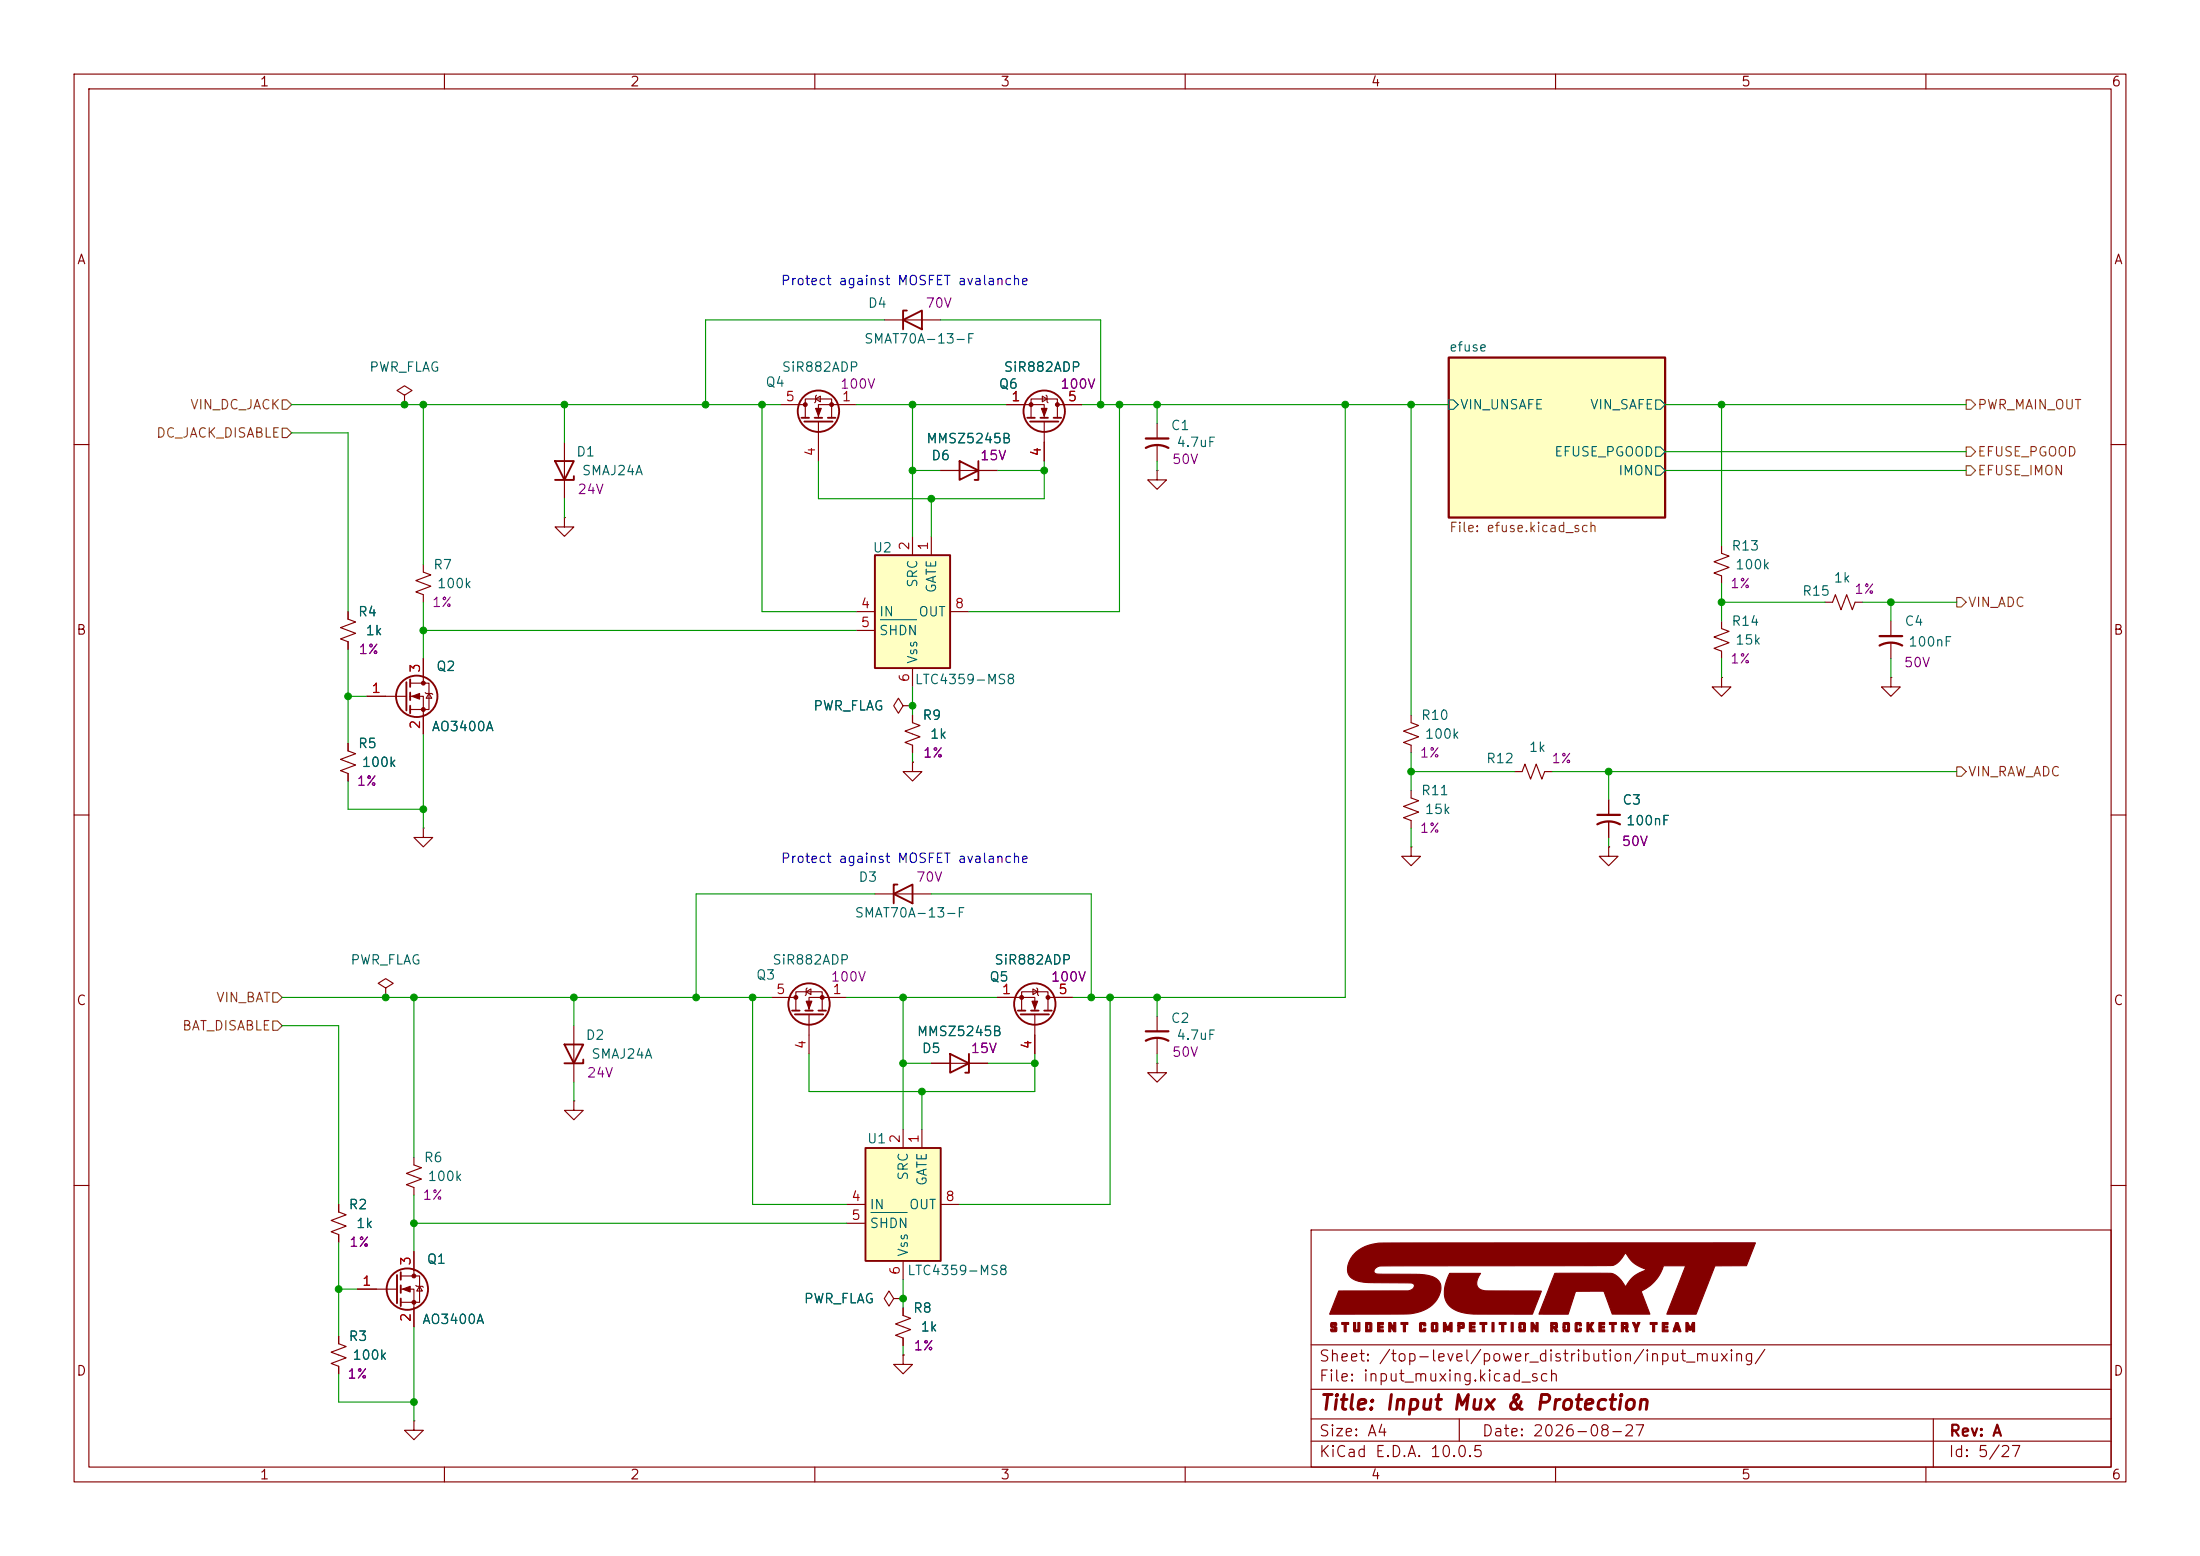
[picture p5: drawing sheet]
<svg xmlns="http://www.w3.org/2000/svg" width="297mm" height="210mm" viewBox="0 0 297 210" stroke-linecap="round" stroke-linejoin="round" font-family="sans-serif">
<g fill="none" stroke="#840000" stroke-width=".15">
<path d="M10 10h277v190h-277zM12 12h273v186h-273zM60 10v2M110 10v2M160 10v2M210 10v2M260 10v2M54.6 53.3l1-.6-1-.6-1 .6 1 .6v1.3M54.6 54.6h.1M10 60h2M285 60h2M10 110h2"/>
<path d="M285 110h2M134.6 134.6h5.1v1.8M137.9 136.4v-2.5h3.6v2.5M139.4 133.5l.7 .4-.7 .3zM139.7 136.9v5.3M140 133.4l.1 .1v.7l.1 .2M141.5 134.6h3.3M77.5 148.6v1.3h1.2l-1.2 1.2-1.3-1.2h1.3M77.5 148.6h.1M10 160h2M177 166h108v32h-108zM285 160h2"/>
<path d="M60 198v2M110 198v2M160 198v2M177 194.5h108M177 191.5h108M177 187.5h108M177 181.5h108M197 191.5v3M210 198v2M260 198v2M261 191.5v6.5"/>
</g>
<g fill="#840000" stroke="#840000" stroke-width=".15">
<path d="M179.7 178.5h.6l.1 .1 .1 .3-.6-.1v.1l.1 .1a.41 .41 0 0 1 .5 .2 .41 .41 0 0 1-.2 .5h-.5l-.2-.1v-.2l.6 .1v-.2h-.1a.42 .42 0 0 1-.5-.3 .42 .42 0 0 1 .1-.5z"/>
<path d="M181.1 178.5h1v.3h-.4v.9h-.2v-.9h-.4z"/>
<path d="M182.7 178.5h.3v1h.3v-1h.3v1.1l-.1 .1h-.7l-.1-.1z"/>
<path d="M184.4 178.5h.7l.1 .1v1l-.1 .1h-.7v-.6h.2v.4h.3v-.7h-.3v.3h-.2z"/>
<path d="M186 178.5h.8v.3h-.5v.2h.4v.2h-.4v.3h.5v.2h-.8z"/>
<path d="M187.5 178.5h.3l.4 .7v-.7h.2v1.2h-.2l-.4-.6-.1 .6h-.2z"/>
<path d="M189.1 178.5h1v.3h-.4v.9h-.2v-.9h-.4z"/>
<path d="M191.8 178.5h.6l.1 .1v.3h-.3v-.1h-.3v.7h.3v-.2h.3v.3l-.1 .1h-.6l-.2-.1v-1z"/>
<path d="M193.3 178.5h.7l.1 .1v1l-.1 .1h-.7l-.1-.1v-.5h.3v.4h.3v-.7h-.3v.3h-.3v-.5z"/>
<path d="M194.9 178.5h.3l.3 .7 .3-.7h.2v1.2h-.2v-.6l-.2 .4h-.3l-.2-.4v.6h-.2z"/>
<path d="M196.8 178.5h.4a.37 .37 0 0 1 .4 .1 .37 .37 0 0 1 .1 .4l-.1 .3h-.5v.4h-.3v-.8h.3v.1h.3v-.2h-.3v.1h-.3z"/>
<path d="M198.4 178.5h.7v.3h-.5v.2h.5v.2h-.5v.3h.5v.2h-.7z"/>
<path d="M199.8 178.5h.9v.3h-.3v.9h-.3v-.9h-.3z"/>
<path d="M201.4 178.5h.3v1.2h-.3z"/>
<path d="M202.4 178.5h.9v.3h-.3v.9h-.3v-.9h-.3z"/>
<path d="M204 178.5h.3v1.2h-.3z"/>
<path d="M205.2 178.5h.6l.1 .1v1l-.1 .1h-.6l-.1-.1v-.5h.2v.4h.4v-.7h-.4v.3h-.2v-.5z"/>
<path d="M206.7 178.5h.3l.4 .7v-.7h.2v1.2h-.2l-.4-.6v.6h-.3z"/>
<path d="M209.4 178.5h.3a.34 .34 0 0 1 .4 0 .34 .34 0 0 1 .2 .4v.3l-.2 .1 .2 .4h-.3l-.2-.4h-.2v.4h-.2v-.8h.2v.1h.4v-.2h-.4v.1h-.2z"/>
<path d="M211.1 178.5h.7l.1 .1v1l-.1 .1h-.7l-.1-.1v-.5h.3v.4h.3v-.7h-.3v.3h-.3v-.5z"/>
<path d="M212.8 178.5h.6l.1 .1v.3h-.3v-.1h-.3v.7h.3v-.2h.3v.3l-.1 .1h-.6l-.2-.1v-1z"/>
<path d="M214.2 178.5h.3v.5l.3-.5h.4l-.4 .6 .4 .6h-.3l-.4-.5v.5h-.3z"/>
<path d="M215.9 178.5h.7v.3h-.5v.2h.5v.2h-.5v.3h.5v.2h-.7z"/>
<path d="M217.3 178.5h.9v.3h-.3v.9h-.3v-.9h-.3z"/>
<path d="M218.9 178.5h.4a.34 .34 0 0 1 .4 0 .34 .34 0 0 1 .1 .4v.3l-.2 .1 .3 .4h-.4l-.2-.4h-.1v.4h-.3v-.8h.3v.1h.3v-.2h-.3v.1h-.3z"/>
<path d="M220.4 178.5h.3l.2 .5 .2-.5h.3l-.4 .8v.4h-.2v-.4z"/>
<path d="M222.8 178.5h.9v.3h-.3v.9h-.3v-.9h-.3z"/>
<path d="M224.4 178.5h.8v.3h-.5v.2h.4v.2h-.4v.3h.5v.2h-.8z"/>
<path d="M226.2 178.5h.3l.4 1.2a.25 .25 0 0 1-.3-.2h-.4a.22 .22 0 0 1-.1 .2 .22 .22 0 0 1-.2 0l.1-.5h.5l-.1-.3-.1 .3h-.3z"/>
<path d="M227.6 178.5h.3l.3 .7 .3-.7h.3v1.2h-.3v-.6l-.2 .4h-.2l-.2-.4v.6h-.3z"/>
<path d="M182.8 169.2a6.3 6.3 0 0 1 4.6-1.4l49.6-.1-1.2 3.1h-4.3l-2.5 6.6h-4l2.6-6.6h-3a5.6 5.6 0 0 1-3 3.5l1.1 3.1h-5l-1.1-2.9a.24 .24 0 0 0-.1-.2 .24 .24 0 0 0-.3 0h-3.5l-1 3.1h-3.9l2.1-5.5h7.6a3.5 3.5 0 0 1 2 1.8 4.6 4.6 0 0 1 2.7-2.3 4.5 4.5 0 0 1-2.7-2.3h-.1a2.78 2.78 0 0 1-1.7 1.7l-31.3 .1a.88 .88 0 0 0-.9 .8 .93 .93 0 0 0 1 .3h3.2a10.5 10.5 0 0 1 3.9 .4 1.67 1.67 0 0 1 .7 2.4 4.7 4.7 0 0 1-4 2.5l-10.8 .1 1.2-3.2h9.4a.69 .69 0 0 0 .8-.9 2.61 2.61 0 0 0-1.6-.2h-4.4a4.5 4.5 0 0 1-2.6-.8 2.26 2.26 0 0 1 .3-2.8z"/>
<path d="M195.7 171.9h4.2a1.52 1.52 0 0 0-.2 2l.3 .2a28.8 28.8 0 0 0 5.2 .1l2.9 .1-1.2 3.1h-5.8a11.3 11.3 0 0 1-4.6-.6 2.92 2.92 0 0 1-1.2-3.9z"/>
<path d="M139.3 135.1h.8l-.4 1z"/>
<circle cx="141.5" cy="134.6" r=".25"/>
<circle cx="137.9" cy="134.6" r=".25"/>
</g>
<path d="M195.6 48.3h29.2v21.6h-29.2z" fill="#ffffc2" stroke="#ffffc2" stroke-width=".14"/>
<path d="M195.6 48.3h29.2v21.6h-29.2z" fill="none" stroke="#840000" stroke-width=".3"/>
<path d="M195.6 54h.6l.6 .6-.6 .6h-.6zM223.5 54h.7l.6 .6-.6 .6h-.7zM223.5 60.3h.7l.6 .7-.6 .6h-.7zM223.5 62.9h.7l.6 .6-.6 .6h-.7z" fill="none" stroke="#006464" stroke-width=".15"/>
<g fill="none" stroke="#840000" stroke-width=".25">
<path d="M137.4 136.4h1M137.8 136.9h3.8M139.2 136.4h1M141 136.4h1"/>
<circle cx="139.7" cy="135.5" r="2.79"/>
</g>
<path d="M116.8 154.9h10.2v15.3h-10.2z" fill="#ffffc2"/>
<g fill="none" stroke="#840000" stroke-width=".25">
<path d="M121.9 43.2l2.6-1.3v2.6zM122.4 41.9h-.5v2.6M74.9 62.2h2.6l-1.3 2.6zM77.5 64.3v.5h-2.6M54.9 92.1v3.8M55.4 91.7v1M55.4 93.5v1M55.4 95.3v1M106.9 136.4h1M107.3 136.9h3.8M108.7 136.4h1M110.5 136.4h1"/>
<path d="M76.2 141h2.5l-1.2 2.5zM78.7 143v.5h-2.5M116.8 154.9h10.2v15.3h-10.2zM128.3 142.2l2.5 1.3-2.5 1.3zM130.8 142.2v2.6h-.5M53.6 172.1v3.8M54.1 171.7v1M54.1 173.5v1M54.1 175.3v1"/>
<circle cx="56.3" cy="94" r="2.79"/>
<circle cx="109.2" cy="135.5" r="2.79"/>
<circle cx="55" cy="174" r="2.79"/>
</g>
<g fill="none" stroke="#840000" stroke-width=".15">
<path d="M76.2 59.7v7.6M119.4 43.2h7.6M156.2 57.2v2M57.1 76.2v1l1.1 .4-2.1 .8 2.1 .7-2.1 .8 1 .4v1M76.2 69.9v1.2h1.3l-1.3 1.3-1.3-1.3h1.3M76.2 69.9h.1M156.2 60.2v2M47 82.6v1l1 .3-2 .8 2 .8-2 .7 1 .4v1M49.5 94h5.4M55.4 92.2h2.5v3.6h-2.5M55.4 94h1.7v5.1M57.1 88.9v3.3"/>
<path d="M57.4 93.5l.1 .1h.8l.1 .1M57.9 93.6l.4 .6h-.8zM121.9 95.3l-.6-1.1-.7 1.1 .7 1 .6-1h1.3M123.2 95.3h.1M47 100.3v1l1 .4-2 .8 2 .8-2 .7 1 .4v1M57.1 111.8v1.2h1.3l-1.3 1.3-1.2-1.3h1.2M57.1 111.8h.1M190.5 114.3v1.3h1.3l-1.3 1.2-1.3-1.2h1.3M190.5 114.3h.1M217.2 114.3v1.3h1.2l-1.2 1.2-1.3-1.2h1.3M217.2 114.3h.1M52.1 133.4l1-.7-1-.6-1 .6 1 .7v1.2"/>
<path d="M52.1 134.6h.1M77.5 138.4v7.7M104.1 134.6h3.3M107.4 136.4v-2.5h3.6v2.5M108.8 133.9l.7-.4v.7zM109 133.4l-.2 .1v.7l-.1 .2M109.2 136.9v5.3M114.3 134.6h-5.1v1.8M156.2 137.2v2M55.9 156.2v1l1 .4-2 .8 2 .7-2 .8 1 .4v1M121.9 152.4v2.5M124.5 152.4v2.5"/>
<path d="M125.7 143.5h7.6M156.2 143.5v1.3h1.3l-1.3 1.3-1.3-1.3h1.3M156.2 143.5h.1M156.2 140.2v2M45.7 162.6v1l1 .4-2 .7 2 .8-2 .7 1 .4v1M48.3 174h5.3M54.1 172.2h2.5v3.6h-2.5M54.1 174h1.8v5.1M55.9 168.9v3.3M56.1 173.5l.2 .1h.7l.1 .1M56.6 173.6l.4 .6h-.7zM114.3 162.6h2.5"/>
<path d="M114.3 165.1h2.5M120.6 175.3l-.6-1.1-.6 1.1 .6 1 .6-1h1.3M121.9 176.5v1l1 .4-2 .8 2 .8-2 .7 1 .4v1M121.9 175.3h.1M121.9 170.2v2.5M127 162.6h2.5M45.7 180.3v1.1l1 .3-2 .8 2 .8-2 .7 1 .4v1M55.9 191.8v1.2h1.2l-1.2 1.3-1.3-1.3h1.3M55.9 191.8h.1M121.9 182.9v1.3h1.3l-1.3 1.2-1.3-1.2h1.3M121.9 182.9h.1"/>
</g>
<path d="M117.6 163.7h4.9" fill="none" stroke="#006464" stroke-width=".15"/>
<path d="M154.7 59.2h3M154.7 60.5a3.2 3.2 0 0 1 3 0M154.7 139.2h3M154.7 140.5a3.2 3.2 0 0 1 3 0" fill="none" stroke="#840000" stroke-width=".3"/>
<g fill="#840000" stroke="#840000" stroke-width=".15">
<path d="M55.6 94l1-.4v.8z"/>
<path d="M108.8 135.1h.8l-.4 1z"/>
<path d="M54.4 174l1-.4v.8z"/>
<circle cx="57.1" cy="92.2" r=".25"/>
<circle cx="57.1" cy="95.8" r=".25"/>
<circle cx="107.4" cy="134.6" r=".25"/>
<circle cx="111" cy="134.6" r=".25"/>
<circle cx="55.9" cy="172.2" r=".25"/>
<circle cx="55.9" cy="175.8" r=".25"/>
</g>
<path d="M118.1 74.9h10.2v15.3h-10.2z" fill="#ffffc2"/>
<g fill="none" stroke="#840000" stroke-width=".25">
<path d="M108.2 56.4h1M108.6 56.9h3.8M110 56.4h1M111.8 56.4h1M138.7 56.4h1M139.1 56.9h3.8M140.5 56.4h1M142.2 56.4h1.1M118.1 74.9h10.2v15.3h-10.2zM129.5 62.2l2.6 1.3-2.6 1.3zM132.1 62.2v2.6h-.5M121.2 119.4h-.6v2.5"/>
<path d="M120.6 120.7l2.6-1.3v2.5z"/>
<circle cx="110.5" cy="55.5" r="2.79"/>
<circle cx="141" cy="55.5" r="2.79"/>
</g>
<g fill="none" stroke="#840000" stroke-width=".15">
<path d="M105.4 54.6h3.3M108.7 56.4v-2.6h3.6v2.6M110.1 53.8l.6-.3v.7zM110.2 53.3l-.1 .2v.7l-.1 .2M110.5 56.9v5.3M115.6 54.6h-5.1v1.8M135.9 54.6h5.1v1.8M139.2 56.4v-2.6h3.5v2.6M140.7 53.5l.7 .3-.7 .4zM141 56.9v5.3M141.2 53.3l.2 .2v.7l.1 .2M142.7 54.6h3.3"/>
<path d="M123.2 72.4v2.5M125.7 72.4v2.5M127 63.5h7.6M156.2 63.5v1.3h1.3l-1.3 1.2-1.3-1.2h1.3M156.2 63.5h.1M232.4 73.7v1l1 .4-2 .7 2 .8-2 .7 1 .4v1M47 82.6v1M47 86.6v1M49.5 94h2.6M57.1 88.9v2.5M57.1 96.5v2.6M115.6 82.6h2.5"/>
<path d="M115.6 85.1h2.5M123.2 96.5v1l1 .4-2 .8 2 .7-2 .8 1 .4v1M123.2 95.3h.1M123.2 90.2v2.5M128.3 82.6h2.5M190.5 96.5v1l1 .4-2 .8 2 .7-2 .8 1 .4v1M232.4 91.4v1.3h1.3l-1.3 1.3-1.3-1.3h1.3M232.4 91.4h.1M232.4 83.8v1l1 .4-2 .8 2 .7-2 .8 1 .4v1M246.4 81.3h1l.4-1 .7 2 .8-2 .8 2 .3-1h1.1M255.3 91.4v1.3h1.2l-1.2 1.3-1.3-1.3h1.3M255.3 91.4h.1"/>
<path d="M255.3 83.8v2.1M255.3 86.9v2M47 100.3v1M47 104.4v1M123.2 102.9v1.2h1.3l-1.3 1.3-1.3-1.3h1.3M123.2 102.9h.1M190.5 106.7v1l1 .4-2 .7 2 .8-2 .8 1 .3v1.1M204.5 104.1h1l.4-1 .7 2.1 .8-2.1 .8 2.1 .3-1.1h1M217.2 114.3h.1M217.2 108v2M217.2 111v2M118.1 120.7h7.6"/>
<path d="M134.6 134.6h2.6M139.7 139.7v2.5M142.2 134.6h2.6M125.7 143.5h2.6M130.8 143.5h2.5M45.7 162.6v1M45.7 166.6v1M48.3 174h2.5M55.9 168.9v2.6M55.9 176.5v2.6M121.9 175.3h.1M121.9 176.5v1"/>
<path d="M45.7 180.3v1.1M45.7 184.4v1M121.9 182.9h.1M121.9 180.6v1"/>
</g>
<path d="M118.8 83.6h4.9" fill="none" stroke="#006464" stroke-width=".15"/>
<g fill="#840000" stroke="#840000" stroke-width=".15">
<path d="M110.1 55.1h.8l-.4 1z"/>
<path d="M140.6 55.1h.8l-.4 1z"/>
<circle cx="108.7" cy="54.6" r=".25"/>
<circle cx="112.3" cy="54.6" r=".25"/>
<circle cx="142.7" cy="54.6" r=".25"/>
<circle cx="139.2" cy="54.6" r=".25"/>
</g>
<path d="M253.7 87.1a3.2 3.2 0 0 1 3.1 0M253.7 85.9h3.1M215.6 111.3a3.2 3.2 0 0 1 3.1 0M215.6 110h3.1" fill="none" stroke="#840000" stroke-width=".3"/>
<path d="M38.1 54h.6l.7 .6-.7 .6h-.6zM38.1 57.8h.6l.7 .6-.7 .7h-.6zM265.4 54h.7l.6 .6-.6 .6h-.7zM265.4 60.3h.7l.6 .7-.6 .6h-.7zM265.4 62.9h.7l.6 .6-.6 .6h-.7zM264.2 80.6h.6l.6 .7-.6 .6h-.6zM264.2 103.5h.6l.6 .6-.6 .7h-.6zM36.8 134h.7l.6 .6-.6 .7h-.7zM36.8 137.8h.7l.6 .6-.6 .7h-.7z" fill="none" stroke="#725600" stroke-width=".15"/>
<g fill="none" stroke="#009600" stroke-width=".15">
<path d="M39.4 54.6h66M39.4 58.4h7.6v24.2M57.1 54.6v21.6M76.2 54.6v5.1M102.9 54.6v28h12.7M115.6 54.6h20.3M119.4 43.2h-24.2v11.4M123.2 54.6v17.8M127 43.2h21.6v11.4M146 54.6h49.6M151.1 54.6v28h-20.3M156.2 54.6v2.6"/>
<path d="M181.6 54.6v80h-36.8M190.5 54.6v41.9M224.8 54.6h40.6M232.4 54.6v19.1M76.2 67.3v2.6M110.5 62.2v5.1h30.5v-5.1M123.2 63.5h3.8M125.7 67.3v5.1M134.6 63.5h6.4M156.2 62.2v1.3M224.8 63.5h40.6M224.8 61h40.6"/>
<path d="M232.4 78.7v5.1M47 87.6v12.7M47 94h2.5M57.1 81.3v7.6M57.1 99.1v12.7M57.1 85.1h58.5M123.2 92.7v3.8M232.4 88.9v2.5M232.4 81.3h14M251.5 81.3h12.7M255.3 81.3v2.5M255.3 88.9v2.5"/>
<path d="M47 105.4v3.8h10.1M123.2 101.6v1.3M190.5 101.6v5.1M190.5 111.8v2.5M190.5 104.1h14M209.5 104.1h54.7M217.2 104.1v3.9M217.2 113v1.3M38.1 134.6h66M38.1 138.4h7.6v24.2M55.9 134.6v21.6M77.5 134.6v3.8"/>
<path d="M101.6 134.6v28h12.7M114.3 134.6h20.3M118.1 120.7h-24.1v13.9M121.9 134.6v17.8M125.7 120.7h21.6v13.9M149.9 134.6v28h-20.4M156.2 134.6v2.6M77.5 146.1v2.5M109.2 142.2v5.1h30.5v-5.1M121.9 143.5h3.8M124.5 147.3v5.1M133.3 143.5h6.4"/>
<path d="M156.2 142.2v1.3M45.7 167.6v12.7M45.7 174h2.6M55.9 161.3v7.6M55.9 179.1v12.7M55.9 165.1h58.4M121.9 172.7v3.8M45.7 185.4v3.8h10.2M121.9 181.6v1.3"/>
</g>
<g fill="#009600" stroke="#009600" stroke-width=".14">
<circle cx="124.5" cy="147.3" r=".46"/>
<circle cx="121.9" cy="134.6" r=".46"/>
<circle cx="121.9" cy="143.5" r=".46"/>
<circle cx="156.2" cy="134.6" r=".46"/>
<circle cx="149.9" cy="134.6" r=".46"/>
<circle cx="147.3" cy="134.6" r=".46"/>
<circle cx="57.1" cy="54.6" r=".46"/>
<circle cx="54.6" cy="54.6" r=".46"/>
<circle cx="76.2" cy="54.6" r=".46"/>
<circle cx="57.1" cy="109.2" r=".46"/>
<circle cx="57.1" cy="85.1" r=".46"/>
<circle cx="47" cy="94" r=".46"/>
<circle cx="77.5" cy="134.6" r=".46"/>
<circle cx="55.9" cy="165.1" r=".46"/>
<circle cx="45.7" cy="174" r=".46"/>
<circle cx="55.9" cy="134.6" r=".46"/>
<circle cx="52.1" cy="134.6" r=".46"/>
<circle cx="55.9" cy="189.2" r=".46"/>
<circle cx="94" cy="134.6" r=".46"/>
<circle cx="101.6" cy="134.6" r=".46"/>
<circle cx="121.9" cy="175.3" r=".46"/>
<circle cx="123.2" cy="63.5" r=".46"/>
<circle cx="125.7" cy="67.3" r=".46"/>
<circle cx="123.2" cy="95.3" r=".46"/>
<circle cx="95.2" cy="54.6" r=".46"/>
<circle cx="102.9" cy="54.6" r=".46"/>
<circle cx="123.2" cy="54.6" r=".46"/>
<circle cx="217.2" cy="104.1" r=".46"/>
<circle cx="232.4" cy="81.3" r=".46"/>
<circle cx="190.5" cy="104.1" r=".46"/>
<circle cx="232.4" cy="54.6" r=".46"/>
<circle cx="255.3" cy="81.3" r=".46"/>
<circle cx="139.7" cy="143.5" r=".46"/>
<circle cx="141" cy="63.5" r=".46"/>
<circle cx="181.6" cy="54.6" r=".46"/>
<circle cx="156.2" cy="54.6" r=".46"/>
<circle cx="148.6" cy="54.6" r=".46"/>
<circle cx="151.1" cy="54.6" r=".46"/>
<circle cx="190.5" cy="54.6" r=".46"/>
</g>
<text font-size="2" fill="#840000" x="178" y="190.8">Title: Input Mux &amp; Protection</text>
<g font-size="1.5" fill="#840000">
<text x="178" y="184.1">Sheet: /top-level/power_distribution/input_muxing/</text>
<text x="178" y="186.8">File: input_muxing.kicad_sch</text>
<text x="178" y="197">KiCad E.D.A. 10.0.5</text>
<text x="178" y="194.2">Size: A4</text>
<text x="200" y="194.2">Date: 2026-08-27</text>
<text x="263" y="197">Id: 5/27</text>
<text x="263" y="194.2">Rev: A</text>
</g>
<g font-size="1.3" fill="#840000">
<text x="35" y="12">1</text>
<text x="85" y="12">2</text>
<text x="135" y="12">3</text>
<text x="185" y="12">4</text>
<text x="235" y="12">5</text>
<text x="285" y="12">6</text>
<text x="10.3" y="36">A</text>
<text x="285.3" y="36">A</text>
<text x="10.2" y="86">B</text>
<text x="285.2" y="86">B</text>
<text x="10.2" y="136">C</text>
<text x="285.2" y="136">C</text>
<text x="10.2" y="186">D</text>
<text x="285.2" y="186">D</text>
<text x="35" y="200">1</text>
<text x="85" y="200">2</text>
<text x="135" y="200">3</text>
<text x="185" y="200">4</text>
<text x="235" y="200">5</text>
<text x="285" y="200">6</text>
</g>
<g font-size="1.3" fill="#0000c2">
<text x="105.3" y="38.8">Protect against MOSFET avalanche</text>
<text x="105.3" y="116.8">Protect against MOSFET avalanche</text>
</g>
<g font-size="1.3" fill="#006464">
<text x="117.1" y="41.9">D4</text>
<text x="116.6" y="46.7">SMAT70A-13-F</text>
<text x="195.6" y="47.8">efuse</text>
<text x="49.8" y="50.5">PWR_FLAG</text>
<text x="103.3" y="52.5">Q4</text>
<text x="105.4" y="50.5">SiR882ADP</text>
<text x="134.7" y="52.8">Q6</text>
<text x="135.4" y="50.5">SiR882ADP</text>
<text x="158" y="58.4">C1</text>
<text x="197" y="55.6">VIN_UNSAFE</text>
<text x="214.6" y="55.6">VIN_SAFE</text>
<text x="77.7" y="61.9">D1</text>
<text x="78.5" y="64.5">SMAJ24A</text>
<text x="125" y="60.1">MMSZ5245B</text>
<text x="125.6" y="62.4">D6</text>
<text x="158.7" y="60.7">4.7uF</text>
<text x="209.7" y="61.9">EFUSE_PGOOD</text>
<text x="218.4" y="64.5">IMON</text>
<text x="58.4" y="77.2">R7</text>
<text x="117.7" y="74.9">U2</text>
<text x="233.7" y="74.6">R13</text>
<text x="234.2" y="77.2">100k</text>
<text x="48.2" y="83.5">R4</text>
<text x="58.9" y="79.7">100k</text>
<text x="118.6" y="83.5">IN</text>
<text x="123.9" y="83.5">OUT</text>
<text x="124.2" y="79.4" transform="rotate(-90 124.2 79.4)">SRC</text>
<text x="126.7" y="80.1" transform="rotate(-90 126.7 80.1)">GATE</text>
<text x="243.2" y="80.7">R15</text>
<text x="247.5" y="78.9">1k</text>
<text x="49.3" y="86.1">1k</text>
<text x="118.6" y="86.1">SHDN</text>
<text x="124.2" y="89.7" transform="rotate(-90 124.2 89.7)">Vss</text>
<text x="233.7" y="84.8">R14</text>
<text x="234.2" y="87.3">15k</text>
<text x="257" y="84.8">C4</text>
<text x="257.5" y="87.6">100nF</text>
<text x="58.8" y="90.9">Q2</text>
<text x="123.4" y="92.7">LTC4359-MS8</text>
<text x="48.2" y="101.3">R5</text>
<text x="58.2" y="99">AO3400A</text>
<text x="109.7" y="96.2">PWR_FLAG</text>
<text x="124.4" y="97.5">R9</text>
<text x="125.5" y="100">1k</text>
<text x="191.8" y="97.5">R10</text>
<text x="192.3" y="100">100k</text>
<text x="206.3" y="101.8">1k</text>
<text x="48.8" y="103.8">100k</text>
<text x="191.8" y="107.6">R11</text>
<text x="200.5" y="103.3">R12</text>
<text x="192.3" y="110.2">15k</text>
<text x="218.9" y="108.9">C3</text>
<text x="219.4" y="111.7">100nF</text>
<text x="115.8" y="119.3">D3</text>
<text x="115.3" y="124.2">SMAT70A-13-F</text>
<text x="47.2" y="130.5">PWR_FLAG</text>
<text x="104.2" y="130.5">SiR882ADP</text>
<text x="134.1" y="130.5">SiR882ADP</text>
<text x="102" y="132.5">Q3</text>
<text x="133.5" y="132.8">Q5</text>
<text x="79" y="140.7">D2</text>
<text x="79.7" y="143.2">SMAJ24A</text>
<text x="123.7" y="140.2">MMSZ5245B</text>
<text x="124.4" y="142.4">D5</text>
<text x="158" y="138.4">C2</text>
<text x="158.7" y="140.7">4.7uF</text>
<text x="117" y="154.6">U1</text>
<text x="57.1" y="157.2">R6</text>
<text x="57.6" y="159.7">100k</text>
<text x="122.9" y="159.4" transform="rotate(-90 122.9 159.4)">SRC</text>
<text x="125.4" y="160.2" transform="rotate(-90 125.4 160.2)">GATE</text>
<text x="47" y="163.5">R2</text>
<text x="48" y="166.1">1k</text>
<text x="117.3" y="163.5">IN</text>
<text x="117.3" y="166.1">SHDN</text>
<text x="122.6" y="163.5">OUT</text>
<text x="57.5" y="170.9">Q1</text>
<text x="122.4" y="172.4">LTC4359-MS8</text>
<text x="122.9" y="169.7" transform="rotate(-90 122.9 169.7)">Vss</text>
<text x="56.9" y="179">AO3400A</text>
<text x="108.4" y="176.2">PWR_FLAG</text>
<text x="123.2" y="177.5">R8</text>
<text x="47" y="181.3">R3</text>
<text x="47.5" y="183.8">100k</text>
<text x="124.2" y="180">1k</text>
</g>
<g font-size="1.3" fill="#840084">
<text x="124.9" y="41.9">70V</text>
<text x="113.3" y="52.8">100V</text>
<text x="143.1" y="52.8">100V</text>
<text x="132.2" y="62.4">15V</text>
<text x="158.1" y="62.9">50V</text>
<text x="77.9" y="67">24V</text>
<text x="58.2" y="82.2">1%</text>
<text x="233.5" y="79.7">1%</text>
<text x="250.3" y="80.5">1%</text>
<text x="48.3" y="88.6">1%</text>
<text x="233.5" y="89.9">1%</text>
<text x="256.9" y="90.4">50V</text>
<text x="48.1" y="106.4">1%</text>
<text x="124.5" y="102.6">1%</text>
<text x="191.6" y="102.6">1%</text>
<text x="209.4" y="103.3">1%</text>
<text x="191.6" y="112.7">1%</text>
<text x="123.6" y="119.3">70V</text>
<text x="218.8" y="114.5">50V</text>
<text x="112.1" y="132.8">100V</text>
<text x="141.8" y="132.8">100V</text>
<text x="131" y="142.4">15V</text>
<text x="158.1" y="142.9">50V</text>
<text x="79.1" y="145.7">24V</text>
<text x="57" y="162.3">1%</text>
<text x="47.1" y="168.6">1%</text>
<text x="123.3" y="182.6">1%</text>
<text x="46.8" y="186.4">1%</text>
</g>
<g font-size="1.3" fill="#725600">
<text x="21" y="59.4">DC_JACK_DISABLE</text>
<text x="25.6" y="55.6">VIN_DC_JACK</text>
<text x="266.9" y="55.6">PWR_MAIN_OUT</text>
<text x="266.9" y="61.9">EFUSE_PGOOD</text>
<text x="266.9" y="64.5">EFUSE_IMON</text>
<text x="195.6" y="72.1">File: efuse.kicad_sch</text>
<text x="265.6" y="82.2">VIN_ADC</text>
<text x="265.6" y="105.1">VIN_RAW_ADC</text>
<text x="29.1" y="135.6">VIN_BAT</text>
<text x="24.5" y="139.4">BAT_DISABLE</text>
</g>
<g font-size="1.3" fill="#a90000">
<text x="105.9" y="54.5">5</text>
<text x="113.6" y="54.5">1</text>
<text x="136.4" y="54.5">1</text>
<text x="144" y="54.5">5</text>
<text x="110.4" y="61.7" transform="rotate(-90 110.4 61.7)">4</text>
<text x="140.8" y="61.7" transform="rotate(-90 140.8 61.7)">4</text>
<text x="123.1" y="74.4" transform="rotate(-90 123.1 74.4)">2</text>
<text x="125.6" y="74.4" transform="rotate(-90 125.6 74.4)">1</text>
<text x="116.1" y="82.4">4</text>
<text x="128.8" y="82.4">8</text>
<text x="116.1" y="85">5</text>
<text x="50.1" y="93.8">1</text>
<text x="57" y="90.9" transform="rotate(-90 57 90.9)">3</text>
<text x="123.1" y="92.2" transform="rotate(-90 123.1 92.2)">6</text>
<text x="57" y="98.5" transform="rotate(-90 57 98.5)">2</text>
<text x="104.7" y="134.5">5</text>
<text x="112.3" y="134.5">1</text>
<text x="135.2" y="134.5">1</text>
<text x="142.8" y="134.5">5</text>
<text x="109.1" y="141.7" transform="rotate(-90 109.1 141.7)">4</text>
<text x="139.6" y="141.7" transform="rotate(-90 139.6 141.7)">4</text>
<text x="121.8" y="154.4" transform="rotate(-90 121.8 154.4)">2</text>
<text x="124.3" y="154.4" transform="rotate(-90 124.3 154.4)">1</text>
<text x="114.8" y="162.4">4</text>
<text x="114.8" y="165">5</text>
<text x="127.5" y="162.4">8</text>
<text x="48.8" y="173.9">1</text>
<text x="55.7" y="170.9" transform="rotate(-90 55.7 170.9)">3</text>
<text x="121.8" y="172.2" transform="rotate(-90 121.8 172.2)">6</text>
<text x="55.7" y="178.5" transform="rotate(-90 55.7 178.5)">2</text>
</g>
</svg>
